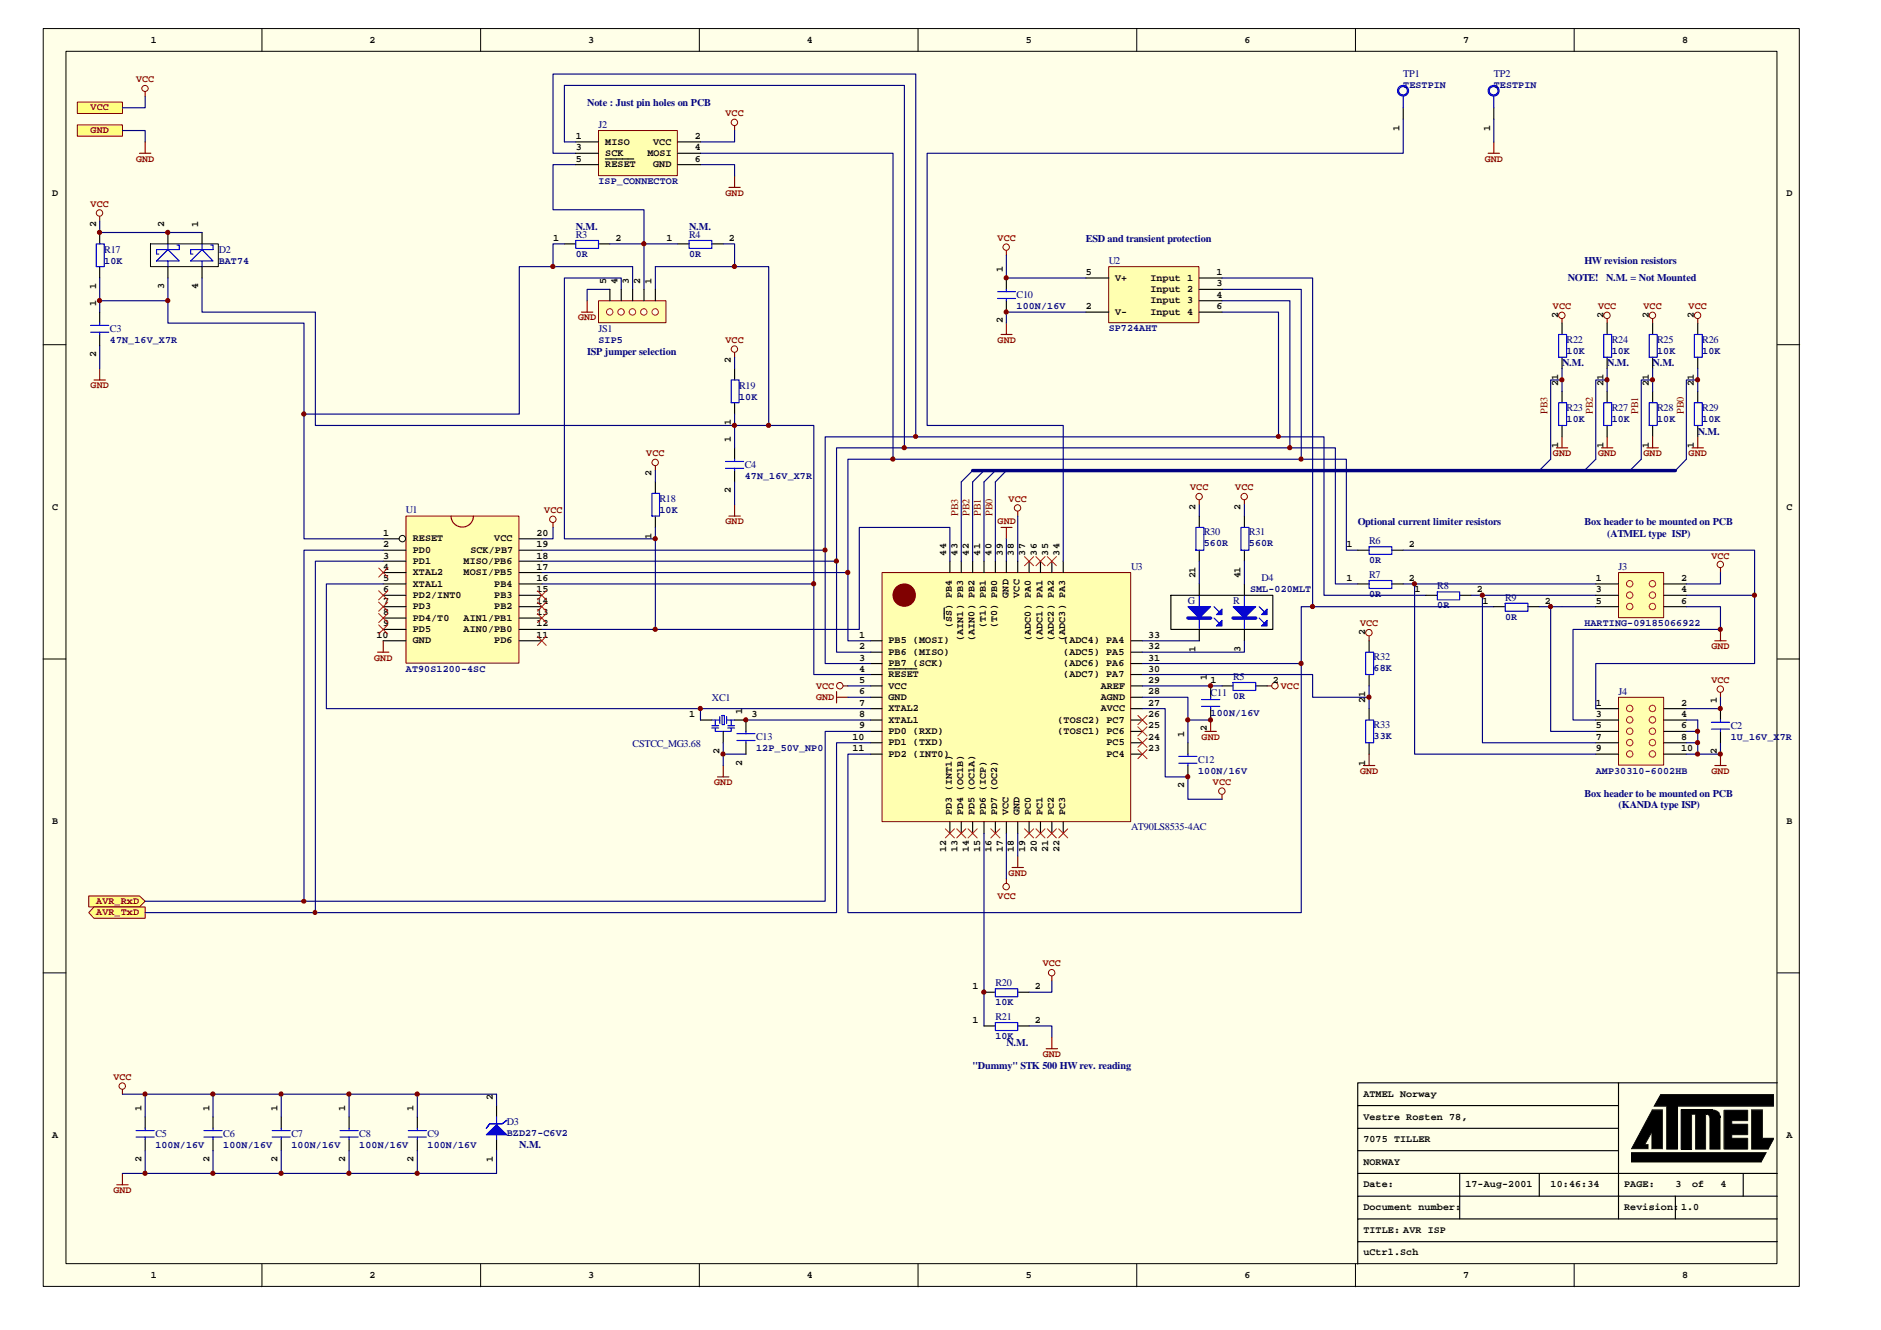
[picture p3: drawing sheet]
<svg xmlns="http://www.w3.org/2000/svg" width="420mm" height="297mm" viewBox="0 0 420 297" stroke-linecap="round" stroke-linejoin="round" font-family="sans-serif">
<path d="M9.7 6.4h392.2v280.9h-392.2z" fill="#ffffe8"/>
<g fill="none" stroke="#000" stroke-width=".22">
<path d="M9.7 6.4h392.2v280.9h-392.2zM14.7 11.5h382.2v270.7h-382.2zM58.5 6.4v5.1M107.4 6.4v5.1M156.2 6.4v5.1M205.1 6.4v5.1M253.9 6.4v5.1M302.8 6.4v5.1M351.6 6.4v5.1M9.7 77h5M397 77h5M9.7 147.2h5"/>
<path d="M397 147.2h5M9.7 217.3h5M397 217.3h5M375.5 256.7h2.4M58.5 282.3v5.1M107.4 282.3v5.1M156.2 282.3v5.1M205.1 282.3v5.1M253.9 282.3v5.1M302.8 282.3v5.1M351.6 282.3v5.1"/>
</g>
<g fill="none" stroke="#000" stroke-width=".25">
<path d="M303.3 257v5.1M303.3 257h58.2M361.5 252h-58.2v5M361.5 246.9h-58.2v5.1M361.5 241.8h-58.2v5.1M375.5 247.9h6.9M397 241.8h-35.5v30.4M326.1 262.1v10.1M343.8 262.1v5.1M374.2 267.2v5M389.4 262.1v5.1M397 277.3h-93.7v5"/>
<path d="M397 272.2h-93.7v5.1M397 262.1h-93.7v5.1M397 267.2h-93.7v5"/>
</g>
<g fill="#000">
<path d="M364.3 257.4h30.2l-1.1 2.1h-29.1z" fill-rule="evenodd"/>
<path d="M369.1 247.9h2.2v8.7h-2.3v-3.8l-1.6 2.8h.7v1h-3.7z" fill-rule="evenodd"/>
<path d="M371 244.4h25.2v2.6h-21.5v9.7h-2.4v-9.7h-2.8z" fill-rule="evenodd"/>
<path d="M375.5 247.9h7.6l.9 .6 .2 .7v7.5h-2.3v-7.1a.76 .76 0 0 0-.9-.7v7.8h-2.3v-7.8h-.8v7.8h-2.4z" fill-rule="evenodd"/>
<path d="M385 247.9h.2l-.1 8.8h-.1z" fill-rule="evenodd"/>
<path d="M385 247.9l5.4-.1v.2z" fill-rule="evenodd"/>
<path d="M386.8 254.1h3.6v.2h-3.6z" fill-rule="evenodd"/>
<path d="M386.8 251h3.6v.1h-3.6z" fill-rule="evenodd"/>
<path d="M386.8 253.4h.1v.8h-.1z" fill-rule="evenodd"/>
<path d="M386.8 250.3h.1v.8h-.1z" fill-rule="evenodd"/>
<path d="M385.1 256.6l5.4 .1h-5.4z" fill-rule="evenodd"/>
<path d="M386.8 253.4h3.7l-3.7 .1z" fill-rule="evenodd"/>
<path d="M386.8 250.2l3.7 .1-3.7 .1z" fill-rule="evenodd"/>
<path d="M385.1 247.9h5.3v2.4h-3.6v.8h3.6v2.3h-3.6v.8h3.6v2.5h-5.3z" fill-rule="evenodd"/>
<path d="M390.4 254.1l.1 2.6h-.2z" fill-rule="evenodd"/>
<path d="M390.4 251l.1 2.4h-.2z" fill-rule="evenodd"/>
<path d="M390.4 247.8l.1 2.5h-.2z" fill-rule="evenodd"/>
<path d="M391.2 247.9h2.5v6.4h2.5l-1.2 2.4h-3.8z" fill-rule="evenodd"/>
</g>
<g fill="#000">
<path d="M364.3 257.4h.1l-.1 2.2zM369 247.8l.1 .1-4.6 8.8-.1-.2-.1 .2h.1l-.1-.1zM364.3 257.3h30.2v.2h-30.2zM367.4 255.6h.7v.1h-.8h.2zM364.4 256.5h3.7l-.1 .1 .2 .1h-3.8zM368 255.6l.1 .1 .1-.1v1h-.2zM368.9 252.8h.2l-.1 3.9zM369.1 252.4v.4h-.2h.2l-1.6 2.9-.2-.1 1.6-2.8h.2h-.2zM369 247.8h2.3v.2h-2.2zM369.5 246.9h2.8v.3h-2.8l-.1-.2 .1 .2h-.2l.1-.2 .2 .1zM370.9 244.3l.2 .2-1.5 2.6-.2-.1zM369 256.5h2.3v.1l.1 .1h-2.4z"/>
<path d="M371.3 247.8l.1 8.8h-.1zM372.2 256.7l2.5-.1v.1zM372.2 247l.1 .2 .1-.3v9.8h-.2zM374.6 247h.2v9.7l-.1-.1-.1 .1zM374.6 246.9h21.6v.3h-21.5l.1-.2zM375.5 256.6l-.1 .1h.2zM375.4 247.8l.1 .2 .1-.1v8.8h-.2zM377.8 248.9h.2v7.8l-.1-.1-.1 .1zM377.8 248.8h.9v.1h-.8h.1zM378.7 256.6h2.3v.1h-2.4h.2zM378.7 248.8l.1 7.9h-.2zM380.9 248.9h.2v7.8l-.1-.1-.1 .1z"/>
<path d="M381.1 248.8l.1 .1zM381.1 248.8v.1zM380.9 248.7l.2 .2zM381.2 248.8l.1 .1zM381.3 248.8h.1l-.1 .1zM381.3 248.8v.1zM381.4 248.8v.2zM381.5 248.9l-.1 .1zM381.6 248.9l.1 .2h-.2zM381.6 248.9l-.1 .2zM381.8 249.1l.1 .2-.1 .1zM381.8 249l-.1 .3z"/>
<path d="M381.7 248.9l.1 .2-.1 .1zM381.8 249.5h.2zM381.8 249.5l.1-.1 .1 .1zM381.8 249.4l.1-.1zM381.9 256.6h2.3v.1h-2.4h.2zM381.8 249.6l.2-.1v7.2h-.2zM382.4 247.8h.2l-.1 .2zM382.6 247.8h.2l-.1 .2h-.2zM382.8 247.8h.1v.2h-.2zM382.9 247.8h.2l-.1 .3-.1-.1zM383 248l.3-.1v.2zM383.3 247.9l.2 .1-.1 .2-.2-.1z"/>
<path d="M383.5 248l.1 .1-.1 .2-.1-.1zM383.6 248.1l.2 .1-.2 .2zM383.8 248.2l.1 .2h-.2zM383.7 248.4h.3l-.1 .2zM384 248.4l.1 .2-.1 .1zM384 248.7l.1-.1-.1 .3zM384.1 248.8l.1 .1-.2 .1zM384.1 249.6h.2v7.1l-.1-.1-.1 .1zM384 249l.2-.1 .1 .2-.2 .1zM384.1 249.2l.2-.1v.3h-.2zM384.1 249.4h.2v.2h-.2zM391.2 247.9h.1l-.1 8.8z"/>
<path d="M391.2 247.8v.1v-.1h2.5v.2h-2.5zM364.3 259.4h29.1v.2h-29.1zM393.7 254.1h2.5v.3h-2.6l.2-.1zM393.7 247.8l.1 6.5h-.2zM394.5 257.3v.2v-.2l.1 .1-.1-.1 .1 .1-1.2 2.2-.1-.2zM391.2 256.6l3.9 .1h-3.9zM396.2 254.1l.1 .2-.1-.2 .1 .2-1.2 2.4-.2-.1 1.3-2.4v.2zM396.2 244.4h.1v2.8l-.1-.3v.1zM371 244.3l25.3 .1-25.3 .1z"/>
</g>
<path d="M197.1 128h55.5v55.5h-55.5z" fill="#ffffb0"/>
<g fill="none" stroke="#800000" stroke-width=".22">
<path d="M197 127.9h55.6v55.6h-55.6z"/>
<circle cx="123.5" cy="116" r=".71"/>
<circle cx="227.3" cy="113.4" r=".71"/>
<circle cx="187.6" cy="153.2" r=".71"/>
<circle cx="224.8" cy="198" r=".71"/>
</g>
<g fill="none" stroke="#000" stroke-width=".25">
<path d="M210.9 135.7v2.6M212.2 125.3v2.6M214.7 125.3v2.6M217.3 125.3v2.6M219.8 125.3v2.6M222.3 125.3v2.6M224.8 125.3v2.6M227.3 125.3v2.6M229.9 125.3v2.6M232.4 125.3v2.6M234.9 125.3v2.6M237.5 125.3v2.6"/>
<path d="M194.5 145.7h2.5M194.5 148.2h2.5M194.5 150.7h2.5M194.5 153.2h2.5M194.5 155.7h2.5M194.5 158.3h2.5M194.5 143.1h2.5M198.5 149.4h6.3M252.6 145.7h2.6M252.6 148.2h2.6M252.6 150.7h2.6M252.6 153.2h2.6"/>
<path d="M252.6 155.7h2.6M252.6 158.3h2.6M252.6 143.1h2.6M156.5 160.8h2.5M161.5 163.4v2.5M164.1 160.8h2.5M194.5 160.8h2.5M194.5 163.4h2.5M194.5 165.9h2.5M194.5 168.4h2.5M252.6 160.8h2.6M252.6 163.4h2.6"/>
<path d="M252.6 165.9h2.6M252.6 168.4h2.6M212.2 183.6v2.5M214.7 183.6v2.5M217.3 183.6v2.5M219.8 183.6v2.5M222.3 183.6v2.5M224.8 183.6v2.5M227.3 183.6v2.5M229.9 183.6v2.5M232.4 183.6v2.5M234.9 183.6v2.5"/>
<path d="M237.5 183.6v2.5"/>
</g>
<circle cx="202" cy="132.9" r="2.5" fill="#800000" stroke="#800000" stroke-width=".22"/>
<path d="M161.3 159.8h.5v2h-.5zM159 160.8h1.8M159 162.6h1.5M159 162.1h1.5M159.8 162.6v.8h3.5v-.8M159.8 160.8v1.3M160.8 160v1.6M162.3 160v1.6M162.3 160.8h1.8M162.6 162.6h1.5M162.6 162.1h1.5M163.3 160.8v1.3" fill="none" stroke="#00f" stroke-width=".25"/>
<g fill="none" stroke="#800000" stroke-width=".25">
<path d="M123.5 116.8v1M223.6 117.8h2.5M224.8 117.8v2.5M227.3 114.2v1.1M84.3 145.7h2.6M85.6 143.1v2.6M186.9 154.5v2.5M186.9 155.7h2.5M188.4 153.2h1M160.3 173.5h2.5M161.5 171v2.5M269.2 163.4h2.5"/>
<path d="M270.4 160.8v2.6M224.8 196.3v1M226.1 193.7h2.5M227.3 191.2v2.5"/>
</g>
<g fill="#ffff80" stroke="#800000" stroke-width=".22">
<path d="M19.8 200.1h11.4l1.2 1.2-1.2 1.3h-11.4z" fill-rule="evenodd"/>
<path d="M21 202.6h11.4v2.5h-11.4l-1.2-1.3z" fill-rule="evenodd"/>
</g>
<g fill="none" stroke="#f00" stroke-width=".22">
<path d="M228.9 124.3l2 2.1M230.9 124.3l-2 2.1M231.4 124.3l2 2.1M233.4 124.3l-2 2.1M233.9 124.3l2.1 2.1M236 124.3l-2.1 2.1M254.2 159.8l2 2M256.2 159.8l-2 2M254.2 167.4l2 2M254.2 164.9l2 2M254.2 162.3l2 2.1M256.2 167.4l-2 2"/>
<path d="M256.2 164.9l-2 2M256.2 162.3l-2 2.1M211.2 185.1l2 2M213.2 185.1l-2 2M213.7 185.1l2 2M215.7 185.1l-2 2M216.2 185.1l2.1 2M218.3 185.1l-2.1 2M221.3 185.1l2.1 2M223.4 185.1l-2.1 2M228.9 185.1l2 2M230.9 185.1l-2 2"/>
<path d="M231.4 185.1l2 2M233.4 185.1l-2 2M233.9 185.1l2.1 2M236 185.1l-2.1 2M236.5 185.1l2 2M238.5 185.1l-2 2"/>
</g>
<g fill="none" stroke="#000080" stroke-width=".25">
<path d="M156.5 36.8h7.6v2.5M164.1 29.2v2.5h-7.6M22.3 49.4v2.5h15.2M22.3 62.1v7.6M22.3 77.2v5.1M348.9 84.9h-2.5v17.7l-2.6 2.5M348.9 82.3v5.1M359 84.9h-2.6v17.7l-2.5 2.5M359 82.3v5.1M369.1 84.9h-2.5v17.7l-2.5 2.5M369.1 82.3v5.1M379.2 84.9h-2.5v17.7l-2.5 2.5"/>
<path d="M379.2 82.3v5.1M217.3 105.1l-2.6 2.5M219.8 105.1l-2.5 2.5M222.3 105.1l-2.5 2.5M224.8 105.1l-2.5 2.5M227.3 115.3v10M224.8 120.3v5M303.3 130.4h-5v-30.4h-111.4v45.7h7.6M303.3 122.9h-2.6v-20.3h-111.3v40.5h5.1M313.4 130.4h43M318.5 133h-22.8v-35.4h-111.4v50.6h10.2M328.6 133h27.8"/>
<path d="M333.7 135.5h-43v68.3h-101.3v-35.4h5.1M348.9 135.5h7.5M189.4 153.2h5.1M189.4 155.7h5.1M194.5 158.3h-38v2.5M161.5 165.9v5.1M161.5 168.4h5.1M166.6 160.8h27.9M194.5 165.9h-7.6v37.9h-154.5M194.5 163.4h-10.2v37.9h-151.9M224.8 186.1v10.2M227.3 186.1v5.1"/>
</g>
<g fill="none" stroke="#800000" stroke-width=".22">
<circle cx="164" cy="27.3" r=".71"/>
<circle cx="22.2" cy="47.6" r=".71"/>
<circle cx="348.9" cy="70.4" r=".71"/>
<circle cx="359" cy="70.4" r=".71"/>
<circle cx="369.1" cy="70.4" r=".71"/>
<circle cx="379.2" cy="70.4" r=".71"/>
<circle cx="384.3" cy="126.1" r=".71"/>
<circle cx="284.8" cy="153.2" r=".71"/>
<circle cx="384.3" cy="153.9" r=".71"/>
<circle cx="272.9" cy="176.7" r=".71"/>
<circle cx="27.3" cy="242.6" r=".71"/>
</g>
<g fill="none" stroke="#800000" stroke-width=".25">
<path d="M164.1 28.1v1.1M164.1 39.3v2.6M22.3 48.4v1M162.8 41.9h2.6M348.9 71.2v1M359 71.2v1M369.1 71.2v1M379.2 71.2v1M21 84.9h2.5M22.3 82.3v2.6M348.9 97.6v2.4M359 97.6v2.4"/>
<path d="M369.1 97.6v2.4M379.2 97.6v2.4M347.6 100h2.6M357.7 100h2.6M367.9 100h2.5M378 100h2.5M384.3 126.9v1M283 153.2h1.1M384.3 154.7v1M273 177.5v1M383 171h2.6M384.3 168.4v2.6"/>
<path d="M27.3 243.4v1M26.1 264.6h2.5M27.3 262.1v2.5"/>
</g>
<g fill="none" stroke="#000" stroke-width=".25">
<path d="M22.3 51.9v2.6M22.3 59.5v2.6M22.3 69.7v2.5M22.3 74.7v2.5M348.9 72.2v2.5M348.9 79.8v2.5M359 72.2v2.5M359 79.8v2.5M369.1 72.2v2.5M369.1 79.8v2.5M379.2 72.2v2.5M379.2 79.8v2.5"/>
<path d="M348.9 87.4v2.5M348.9 95v2.6M359 87.4v2.5M359 95v2.6M369.1 87.4v2.5M369.1 95v2.6M379.2 87.4v2.5M379.2 95v2.6M166.6 160.8v2.6M166.6 165.9v2.5M32.4 249.5v2.5M32.4 254.5v2.5"/>
<path d="M47.6 249.5v2.5M47.6 254.5v2.5M62.8 249.5v2.5M62.8 254.5v2.5M78 249.5v2.5M78 254.5v2.5"/>
</g>
<g fill="none" stroke="#00f" stroke-width=".25">
<path d="M21.5 54.5h1.8v5h-1.8zM20.2 74.2h4.1M20.2 72.7h4.1M22.3 72.2v.5M22.3 74.2v.5M348.1 74.7h1.8v5.1h-1.8zM358.2 74.7h1.8v5.1h-1.8zM368.4 74.7h1.8v5.1h-1.8zM378.5 74.7h1.7v5.1h-1.7zM348.1 89.9h1.8v5.1h-1.8zM358.2 89.9h1.8v5.1h-1.8zM368.4 89.9h1.8v5.1h-1.8z"/>
<path d="M378.5 89.9h1.7v5.1h-1.7zM164.6 165.4h4.1M164.6 163.9h4.1M166.6 163.4v.5M166.6 165.4v.5M30.4 253.9h4.1M30.4 252.5h4.1M32.4 252v.5M32.4 253.9v.6M45.6 253.9h4M45.6 252.5h4M47.6 252v.5"/>
<path d="M47.6 253.9v.6M60.8 253.9h4.1M60.8 252.5h4.1M62.8 252v.5M62.8 253.9v.6M75.9 253.9h4.1M75.9 252.5h4.1M78 252v.5M78 253.9v.6"/>
</g>
<g fill="#ffff80" stroke="#800000" stroke-width=".22">
<path d="M17.3 22.8h10v2.5h-10z" fill-rule="evenodd"/>
<path d="M17.3 27.9h10v2.5h-10z" fill-rule="evenodd"/>
</g>
<path d="M27.3 29.2h5.1v2.5M32.4 21.5v2.6h-5.1" fill="none" stroke="#000080" stroke-width=".25"/>
<circle cx="32.4" cy="19.8" r=".69" fill="none" stroke="#800000" stroke-width=".22"/>
<path d="M31.2 34.2h2.5M32.4 20.5v1M32.4 31.7v2.5" fill="none" stroke="#800000" stroke-width=".25"/>
<path d="M90.8 115.3h25.1v32.8h-25.1z" fill="#ffffb0"/>
<g fill="none" stroke="#800000" stroke-width=".22">
<path d="M90.7 115.3h25.2v32.8h-25.2z"/>
<circle cx="224.8" cy="55.2" r=".71"/>
<circle cx="164" cy="78" r=".71"/>
<circle cx="146.4" cy="103.3" r=".71"/>
<circle cx="267.9" cy="110.9" r=".71"/>
<circle cx="277.9" cy="110.9" r=".71"/>
<circle cx="305.8" cy="141.3" r=".71"/>
<circle cx="234.9" cy="217.2" r=".71"/>
</g>
<g fill="none" stroke="#000" stroke-width=".22">
<path d="M33.6 54.5h15.2v5h-15.2z"/>
<circle cx="89.9" cy="120.3" r=".71"/>
</g>
<g fill="none" stroke="#000" stroke-width=".25">
<path d="M313.4 24.1v2.5M333.7 24.1v2.5M37.5 51.9v2.6M37.5 59.5v2.6M45.1 51.9v2.6M45.1 59.5v2.6M126.1 54.5h2.5M133.7 54.5h2.5M151.4 54.5h2.5M159 54.5h2.5M224.8 62.1v2.5M224.8 67.2v2.5"/>
<path d="M164.1 82.3v2.6M164.1 89.9v2.6M146.4 107.6v2.6M146.4 115.3v2.5M164.1 100v2.6M164.1 105.1v2.5M267.9 115.3v2.5M278 115.3v2.5M85.6 120.3h3.6M85.6 122.9h5.1M85.6 125.3h5.1M85.6 127.9h5.1"/>
<path d="M85.6 130.4h5.1M85.6 138h5.1M85.6 135.5h5.1M85.6 133h5.1M116 120.3h5.1M116 122.9h5.1M116 125.3h5.1M116 127.9h5.1M116 130.4h5.1M116 138h5.1M116 135.5h5.1M116 133h5.1"/>
<path d="M261.5 133h22.8v7.6h-22.8zM267.9 122.9v2.4M267.9 130.4v2.6M278 122.9v2.4M278 130.4v2.6M303.3 122.9h2.5M303.3 130.4h2.5M310.9 122.9h2.5M310.9 130.4h2.5M318.5 133h2.6M326.1 133h2.5M333.7 135.5h2.5"/>
<path d="M341.3 135.5h2.5M85.6 143.1h5.1M85.6 140.6h5.1M116 143.1h5.1M116 140.6h5.1M267.9 140.6v2.5M270.4 153.2v2.5M270.4 158.3v2.5M273 153.2h2.4M278 140.6v2.5M280.5 153.2h2.5M305.8 143.1v2.6"/>
<path d="M305.8 150.7v2.5M305.8 158.3v2.5M265.3 165.9v2.5M265.3 171v2.5M305.8 165.9v2.5M219.8 221.6h2.5M219.8 229.1h2.5M227.3 221.6h2.6M227.3 229.1h2.6M93.2 249.5v2.5M93.2 254.5v2.5"/>
</g>
<g fill="none" stroke="#800000" stroke-width=".25">
<path d="M332.4 34.2h2.5M333.7 31.7v2.5M224.8 56v1M129.9 69.7h2.5M131.1 67.2v2.5M164.1 78.8v1M223.6 74.7h2.5M224.8 72.2v2.5M100.8 115.3a2.5 2.5 0 0 0 2.5 2.4 2.5 2.5 0 0 0 2.4-2.4M146.4 104.1v1M162.8 115.3h2.6M164.1 112.7v2.6"/>
<path d="M267.9 111.7v1M278 111.7v1M305.8 142.1v1M304.5 171h2.6M305.8 168.4v2.6M234.9 218v1.1M233.7 234.2h2.5M234.9 231.7v2.5"/>
</g>
<g fill="none" stroke="#00f" stroke-width=".25">
<path d="M313.4 21.5v2.6M333.7 21.5v2.6M37.5 55.7l2.5 2.6h-5zM37.5 54.5v1.2M37.5 58.3v1.2M39.5 54.7h.5v1h-5v1.1h.5M45.1 55.7l2.5 2.6h-5zM45.1 54.5v1.2M45.1 58.3v1.2M47.1 54.7h.5v1h-5v1.1h.5M128.6 53.7h5.1v1.8h-5.1zM153.9 53.7h5.1v1.8h-5.1z"/>
<path d="M222.8 66.7h4M222.8 65.1h4M224.8 64.6v.5M224.8 66.7v.5M163.3 84.9h1.8v5h-1.8zM145.6 110.2h1.7v5.1h-1.7zM162.1 104.6h4M162.1 103.1h4M164.1 102.6v.5M164.1 104.6v.5M267.1 117.8h1.8v5.1h-1.8zM277.2 117.8h1.8v5.1h-1.8z"/>
<path d="M267.9 133v2.5M267.9 138v2.6M271.2 138l1.3 1.3M271.2 135.5l1.3 1.3M278 133v2.5M278 138v2.6M281.3 138l1.2 1.3M281.3 135.5l1.2 1.3M305.8 122.1h5.1v1.7h-5.1zM305.8 129.7h5.1v1.7h-5.1zM321.1 132.2h5v1.8h-5zM336.2 134.7h5.1v1.8h-5.1z"/>
<path d="M268.4 157.8h4.1M268.4 156.2h4.1M270.4 155.7v.5M270.4 157.8v.5M275.4 152.4h5.1v1.8h-5.1zM305.1 145.7h1.7v5h-1.7zM263.3 170.5h4.1M263.3 168.9h4.1M265.3 168.4v.5M265.3 170.5v.5M305.1 160.8h1.7v5.1h-1.7zM222.3 220.8h5v1.8h-5z"/>
<path d="M222.3 228.4h5v1.8h-5zM91.2 253.9h4M91.2 252.5h4M93.2 252v.5M93.2 253.9v.6"/>
<circle cx="313.4" cy="20.3" r="1.21"/>
<circle cx="313.4" cy="20.3" r=".95"/>
<circle cx="333.6" cy="20.3" r="1.21"/>
<circle cx="333.6" cy="20.3" r=".95"/>
</g>
<g fill="none" stroke="#000080" stroke-width=".25">
<path d="M126.1 31.7v-12.6h75.9v80.9M128.6 34.2h-5.1v-17.7h81.1v81.1M128.6 36.8h-5.1v10h20.3v17.8M156.5 34.2h43v68.4M313.4 26.6v7.6h-106.3v60.8h30.4v30.3M333.7 26.6v5.1M37.5 51.9h7.6M126.1 54.5h-2.6v5M136.2 54.5h15.2M161.5 54.5h2.6v5M224.8 57v5.1h17.8M37.5 62.1v5.1h-15.2"/>
<path d="M37.5 67.2v5h30.4v48.1h17.7M45.1 62.1v7.6h25.3v25.3h111.4v55.7h12.7M136.2 64.6h-5.1v2.6M138.8 64.6v-2.5h-12.7v58.2h20.3M141.3 64.6v-5.1h-25.3v33h-48.1M146.4 64.6v-5.1h25.3v35.5M164.1 79.8v2.5M242.6 69.7h-17.8v2.5M273 62.1h20.2v73.4M273 64.6h17.7v38M273 67.2h15.1v32.8M273 69.7h12.6v27.9"/>
<path d="M164.1 92.5v7.5M123.5 117.8v2.5h-2.4M146.4 105.1v2.5M146.4 117.8v22.8M164.1 107.6v5.1M214.7 107.6v17.7M217.3 107.6v17.7M219.8 107.6v17.7M222.3 107.6v17.7M267.9 112.7v2.6M278 112.7v2.6M85.6 130.4h-12.7v27.9h83.6"/>
<path d="M85.6 125.3h-15.2v78.5M85.6 122.9h-17.7v78.4M121.1 122.9h63.2M121.1 125.3h65.8M121.1 127.9h68.3M121.1 130.4h60.7M212.2 125.3v-7.5h-20.3v22.8h-70.8M267.9 125.3v5.1M278 125.3v5.1M313.4 122.9h78.5v10.1h-15.2M255.2 158.3h5.1v15.2h5v5h7.7M255.2 155.7h10.1v10.2"/>
<path d="M255.2 150.7h38v5h12.6M255.2 143.1h12.7M255.2 148.2h35.5M255.2 153.2h17.8M278 143.1v2.6h-22.8M305.8 153.2v5.1M265.3 160.8h5.1M219.8 186.1v43M234.9 219.1v2.5h-5M229.9 229.1h5v2.6M27.3 244.4h83.6M32.4 244.4v5.1"/>
<path d="M32.4 257v5.1M47.6 244.4v5.1M47.6 257v5.1M62.8 244.4v5.1M62.8 257v5.1M78 244.4v5.1M78 257v5.1M93.2 244.4v5.1M93.2 257v5.1M27.3 262.1h83.6"/>
</g>
<g fill="#800000" stroke="#800000" stroke-width=".22">
<circle cx="161.5" cy="168.4" r=".47"/>
<circle cx="22.2" cy="67.1" r=".47"/>
<circle cx="164" cy="95" r=".47"/>
<circle cx="171.7" cy="95" r=".47"/>
<circle cx="164" cy="59.5" r=".47"/>
<circle cx="32.4" cy="244.3" r=".47"/>
<circle cx="47.5" cy="244.3" r=".47"/>
<circle cx="62.8" cy="244.3" r=".47"/>
<circle cx="77.9" cy="244.3" r=".47"/>
<circle cx="32.4" cy="262" r=".47"/>
<circle cx="47.5" cy="262" r=".47"/>
<circle cx="62.8" cy="262" r=".47"/>
<circle cx="77.9" cy="262" r=".47"/>
<circle cx="93.2" cy="244.3" r=".47"/>
<circle cx="93.2" cy="262" r=".47"/>
<circle cx="123.5" cy="59.5" r=".47"/>
<circle cx="146.3" cy="120.3" r=".47"/>
<circle cx="290.6" cy="102.5" r=".47"/>
<circle cx="288.1" cy="100" r=".47"/>
<circle cx="285.6" cy="97.5" r=".45"/>
<circle cx="293.2" cy="135.5" r=".47"/>
<circle cx="348.9" cy="84.8" r=".47"/>
<circle cx="358.9" cy="84.8" r=".47"/>
<circle cx="369.1" cy="84.8" r=".47"/>
<circle cx="379.2" cy="84.8" r=".47"/>
<circle cx="290.6" cy="148.2" r=".47"/>
<circle cx="265.3" cy="160.8" r=".47"/>
<circle cx="305.8" cy="155.7" r=".47"/>
</g>
<g fill="none" stroke="#f00" stroke-width=".22">
<path d="M84.6 139.6l2 2M84.6 137l2 2.1M84.6 134.5l2 2M84.6 131.9l2 2.1M84.6 126.9l2 2M86.6 139.6l-2 2M86.6 137l-2 2.1M86.6 134.5l-2 2M86.6 131.9l-2 2.1M86.6 126.9l-2 2M120.1 131.9l1.9 2.1M120.1 134.5l1.9 2"/>
<path d="M120.1 137l1.9 2.1M122 131.9l-1.9 2.1M122 134.5l-1.9 2M122 137l-1.9 2.1M120.1 142.1l1.9 2M122 142.1l-1.9 2"/>
</g>
<path d="M265.3 138h5.1M275.4 138h5.1" fill="none" stroke="#00f" stroke-width=".76"/>
<g fill="#00f" stroke="#00f" stroke-width=".22">
<path d="M265.3 135.5h5.1l-2.5 2.5z" fill-rule="evenodd"/>
<path d="M271.7 139.8l1.3-1.3v1.3z" fill-rule="evenodd"/>
<path d="M271.7 137.3l1.3-1.3v1.3z" fill-rule="evenodd"/>
<path d="M275.4 135.5h5.1l-2.5 2.5z" fill-rule="evenodd"/>
<path d="M281.8 139.8l1.2-1.3v1.3z" fill-rule="evenodd"/>
<path d="M281.8 137.3l1.2-1.3v1.3z" fill-rule="evenodd"/>
</g>
<path d="M217.3 105.1h156.9" fill="none" stroke="#000080" stroke-width=".76"/>
<path d="M361.6 155.8h10v15.1h-10z" fill="#ffffb0"/>
<path d="M361.5 155.7h10.1v15.2h-10.1z" fill="none" stroke="#800000" stroke-width=".22"/>
<path d="M356.4 158.3h5.1M371.7 158.3h5M356.4 160.8h5.1M356.4 163.4h5.1M356.4 165.9h5.1M356.4 168.4h5.1M371.7 160.8h5M371.7 163.4h5M371.7 165.9h5M371.7 168.4h5" fill="none" stroke="#000" stroke-width=".25"/>
<g fill="none" stroke="#f00" stroke-width=".22">
<circle cx="364" cy="158.2" r=".71"/>
<circle cx="369.1" cy="158.2" r=".71"/>
<circle cx="364" cy="165.9" r=".71"/>
<circle cx="364" cy="160.8" r=".71"/>
<circle cx="364" cy="163.3" r=".71"/>
<circle cx="364" cy="168.4" r=".71"/>
<circle cx="369.1" cy="165.9" r=".71"/>
<circle cx="369.1" cy="160.8" r=".71"/>
<circle cx="369.1" cy="163.3" r=".71"/>
<circle cx="369.1" cy="168.4" r=".71"/>
</g>
<path d="M361.6 128h10v10h-10z" fill="#ffffb0"/>
<path d="M361.5 127.9h10.1v10.1h-10.1z" fill="none" stroke="#800000" stroke-width=".22"/>
<path d="M356.4 130.4h5.1M356.4 133h5.1M356.4 135.5h5.1M371.7 130.4h5M371.7 133h5M371.7 135.5h5" fill="none" stroke="#000" stroke-width=".25"/>
<g fill="none" stroke="#f00" stroke-width=".22">
<circle cx="364" cy="130.4" r=".71"/>
<circle cx="364" cy="135.5" r=".71"/>
<circle cx="364" cy="132.9" r=".71"/>
<circle cx="369.1" cy="130.4" r=".71"/>
<circle cx="369.1" cy="135.5" r=".71"/>
<circle cx="369.1" cy="132.9" r=".71"/>
</g>
<path d="M383 143.1h2.6M384.3 140.6v2.5" fill="none" stroke="#800000" stroke-width=".25"/>
<path d="M316 130.4v38h40.4M331.1 133v32.9h25.3M343.8 135.5h5.1M346.4 135.5v27.9h10M376.7 135.5h7.6v5.1h-32.9v20.2h5M384.3 127.9v2.5h-7.6M391.9 133v15.2h-35.5v10.1M384.3 155.7v2.6h-7.6M376.7 165.9h2.5M376.7 163.4h2.5M376.7 160.8h2.5v7.6M384.3 165.9v2.5h-7.6" fill="none" stroke="#000080" stroke-width=".25"/>
<g fill="#800000" stroke="#800000" stroke-width=".22">
<circle cx="315.9" cy="130.4" r=".47"/>
<circle cx="331.1" cy="132.9" r=".47"/>
<circle cx="379.2" cy="163.3" r=".47"/>
<circle cx="391.9" cy="132.9" r=".47"/>
<circle cx="379.2" cy="165.9" r=".47"/>
<circle cx="384.3" cy="168.4" r=".47"/>
<circle cx="379.2" cy="168.4" r=".47"/>
<circle cx="346.3" cy="135.5" r=".47"/>
<circle cx="384.3" cy="140.5" r=".47"/>
</g>
<path d="M133.8 67.3h15v4.8h-15z" fill="#ffffb0"/>
<path d="M133.7 67.2h15.1v4.9h-15.1z" fill="none" stroke="#800000" stroke-width=".22"/>
<path d="M136.2 64.6v2.6M138.8 64.6v2.6M141.3 64.6v2.6M143.8 64.6v2.6M146.4 64.6v2.6" fill="none" stroke="#000" stroke-width=".25"/>
<g fill="#ffffe8" stroke="#f00" stroke-width=".22">
<circle cx="146.4" cy="69.7" r=".71"/>
<circle cx="143.8" cy="69.7" r=".71"/>
<circle cx="141.3" cy="69.7" r=".71"/>
<circle cx="138.7" cy="69.7" r=".71"/>
<circle cx="136.2" cy="69.7" r=".71"/>
</g>
<path d="M384.3 158.3v2.5M384.3 163.4v2.5M110.9 246.9v2.6M110.9 254.5v2.5" fill="none" stroke="#000" stroke-width=".25"/>
<path d="M382.3 162.8h4M382.3 161.3h4M384.3 160.8v.5M384.3 162.8v.6M110.9 249.5v5" fill="none" stroke="#00f" stroke-width=".25"/>
<g fill="#00f" stroke="#00f" stroke-width=".25">
<path d="M108.6 253.4l2.3-2.2 2.3 2.2z" fill-rule="evenodd"/>
<path d="M109.4 251h2.8l1-.8-1 .8h-2.8l-.8 1z" fill-rule="evenodd"/>
</g>
<path d="M110.9 244.4v2.5M110.9 257v5.1" fill="none" stroke="#000080" stroke-width=".25"/>
<path d="M247.7 59.6h20.1v12.5h-20.1z" fill="#ffffb0"/>
<path d="M247.6 59.5h20.2v12.6h-20.2z" fill="none" stroke="#800000" stroke-width=".22"/>
<path d="M242.6 62.1h5M242.6 69.7h5M267.9 62.1h5.1M267.9 69.7h5.1M267.9 64.6h5.1M267.9 67.2h5.1" fill="none" stroke="#000" stroke-width=".25"/>
<g fill="#800000" stroke="#800000" stroke-width=".22">
<circle cx="22.2" cy="51.9" r=".47"/>
<circle cx="224.7" cy="62.1" r=".47"/>
<circle cx="224.7" cy="69.7" r=".47"/>
<circle cx="265.3" cy="173.5" r=".47"/>
<circle cx="270.4" cy="153.2" r=".47"/>
<circle cx="270.4" cy="160.8" r=".47"/>
<circle cx="384.3" cy="158.2" r=".47"/>
<circle cx="37.5" cy="51.9" r=".47"/>
<circle cx="166.6" cy="160.8" r=".47"/>
<circle cx="219.8" cy="221.6" r=".47"/>
<circle cx="37.5" cy="67.1" r=".47"/>
<circle cx="67.9" cy="92.5" r=".47"/>
<circle cx="67.9" cy="201.3" r=".45"/>
<circle cx="70.3" cy="203.8" r=".45"/>
<circle cx="156.4" cy="158.2" r=".47"/>
<circle cx="146.3" cy="140.5" r=".47"/>
<circle cx="181.7" cy="130.4" r=".47"/>
<circle cx="189.4" cy="127.8" r=".47"/>
<circle cx="186.8" cy="125.3" r=".47"/>
<circle cx="184.3" cy="122.8" r=".47"/>
</g>
<path d="M133.8 29.2h17.5v10h-17.5z" fill="#ffffb0"/>
<path d="M133.7 29.2h17.6v10h-17.6z" fill="none" stroke="#800000" stroke-width=".22"/>
<path d="M128.6 31.7h5.1M128.6 34.2h5.1M128.6 36.8h5.1M135.2 35.5h6.4M151.4 31.7h5.1M151.4 34.2h5.1M151.4 36.8h5.1" fill="none" stroke="#000" stroke-width=".25"/>
<g fill="#800000" stroke="#800000" stroke-width=".22">
<circle cx="202" cy="100" r=".47"/>
<circle cx="204.5" cy="97.5" r=".45"/>
<circle cx="143.8" cy="54.4" r=".47"/>
<circle cx="199.4" cy="102.5" r=".47"/>
</g>
<path d="M126.1 31.7h2.5" fill="none" stroke="#000080" stroke-width=".25"/>
<g font-size="2.3" fill="#000080">
<text x="313.4" y="17.2">TP1</text>
<text x="333.7" y="17.2">TP2</text>
<text x="131.1" y="23.6">Note : Just pin holes on PCB</text>
<text x="133.7" y="28.6">J2</text>
<text x="128.6" y="53.1">R3</text>
<text x="128.6" y="51.4">N.M.</text>
<text x="153.9" y="53.1">R4</text>
<text x="153.9" y="51.4">N.M.</text>
<text x="242.6" y="54">ESD and transient protection</text>
<text x="23.3" y="56.4">R17</text>
<text x="48.9" y="56.4">D2</text>
<text x="247.6" y="59">U2</text>
<text x="353.9" y="59">HW revision resistors</text>
<text x="350.2" y="62.9">NOTE!</text>
<text x="358.7" y="62.9">N.M. = Not Mounted</text>
<text x="227.1" y="66.6">C10</text>
<text x="24.6" y="74.1">C3</text>
<text x="133.7" y="74.1">JS1</text>
<text x="349.9" y="76.7">R22</text>
<text x="360" y="76.7">R24</text>
<text x="370.2" y="76.7">R25</text>
<text x="380.2" y="76.7">R26</text>
<text x="131.1" y="79.3">ISP jumper selection</text>
<text x="348.9" y="81.8">N.M.</text>
<text x="359" y="81.8">N.M.</text>
<text x="369.1" y="81.8">N.M.</text>
<text x="165.1" y="86.8">R19</text>
<text x="349.9" y="91.9">R23</text>
<text x="360" y="91.9">R27</text>
<text x="370.2" y="91.9">R28</text>
<text x="380.2" y="91.9">R29</text>
<text x="379.2" y="97.1">N.M.</text>
<text x="166.4" y="104.5">C4</text>
<text x="147.3" y="112.1">R18</text>
<text x="90.7" y="114.7">U1</text>
<text x="268.9" y="119.5">R30</text>
<text x="279" y="119.5">R31</text>
<text x="303.3" y="117.3">Optional current limiter resistors</text>
<text x="353.9" y="117.3">Box header to be mounted on PCB</text>
<text x="359" y="119.8">(ATMEL type ISP)</text>
<text x="305.8" y="121.5">R6</text>
<text x="252.6" y="127.3">U3</text>
<text x="281.8" y="129.8">D4</text>
<text x="305.8" y="129.1">R7</text>
<text x="321.1" y="131.6">R8</text>
<text x="361.5" y="127.3">J3</text>
<text x="265.3" y="134.9">G</text>
<text x="275.4" y="134.9">R</text>
<text x="336.2" y="134.1">R9</text>
<text x="306.8" y="147.3">R32</text>
<text x="270.4" y="155.4">C11</text>
<text x="275.4" y="151.8">R5</text>
<text x="361.5" y="155.1">J4</text>
<text x="159" y="156.7">XC1</text>
<text x="141.3" y="166.8">CSTCC_MG3.68</text>
<text x="168.9" y="165.3">C13</text>
<text x="306.8" y="162.5">R33</text>
<text x="386.6" y="162.8">C2</text>
<text x="267.6" y="170.4">C12</text>
<text x="353.9" y="178">Box header to be mounted on PCB</text>
<text x="252.6" y="185.3">AT90LS8535-4AC</text>
<text x="361.5" y="180.5">(KANDA type ISP)</text>
<text x="222.3" y="220.2">R20</text>
<text x="222.3" y="227.9">R21</text>
<text x="224.8" y="233.7">N.M.</text>
<text x="217.3" y="238.8">&quot;Dummy&quot; STK 500 HW rev. reading</text>
<text x="113.2" y="251.1">D3</text>
<text x="34.7" y="253.9">C5</text>
<text x="49.9" y="253.9">C6</text>
<text x="65.1" y="253.9">C7</text>
<text x="80.3" y="253.9">C8</text>
<text x="95.5" y="253.9">C9</text>
<text x="116" y="256.5">N.M.</text>
</g>
<g font-size="2.3" fill="#800000">
<text x="345.7" y="92.5" transform="rotate(-90 345.7 92.5)">PB3</text>
<text x="355.8" y="92.5" transform="rotate(-90 355.8 92.5)">PB2</text>
<text x="365.9" y="92.5" transform="rotate(-90 365.9 92.5)">PB1</text>
<text x="376.1" y="92.5" transform="rotate(-90 376.1 92.5)">PB0</text>
<text x="214" y="115.3" transform="rotate(-90 214 115.3)">PB3</text>
<text x="216.6" y="115.3" transform="rotate(-90 216.6 115.3)">PB2</text>
<text x="219.1" y="115.3" transform="rotate(-90 219.1 115.3)">PB1</text>
<text x="221.7" y="115.3" transform="rotate(-90 221.7 115.3)">PB0</text>
</g>
<g font-size="2.2">
<text x="33.7" y="9.5">1</text>
<text x="82.5" y="9.5">2</text>
<text x="131.4" y="9.5">3</text>
<text x="180.3" y="9.5">4</text>
<text x="229.1" y="9.5">5</text>
<text x="278" y="9.5">6</text>
<text x="326.8" y="9.5">7</text>
<text x="375.8" y="9.5">8</text>
<text x="312.6" y="29.2" transform="rotate(-90 312.6 29.2)">1</text>
<text x="332.8" y="29.2" transform="rotate(-90 332.8 29.2)">1</text>
<text x="128.6" y="31">1</text>
<text x="128.6" y="33.6">3</text>
<text x="135.2" y="32.3">MISO</text>
<text x="135.2" y="34.8">SCK</text>
<text x="144.6" y="34.8">MOSI</text>
<text x="145.9" y="32.3">VCC</text>
<text x="155.2" y="31">2</text>
<text x="155.2" y="33.6">4</text>
<text x="128.6" y="36.1">5</text>
<text x="135.2" y="37.4">RESET</text>
<text x="145.9" y="37.4">GND</text>
<text x="155.2" y="36.1">6</text>
<text x="11.7" y="43.7">D</text>
<text x="399" y="43.7">D</text>
<text x="21.5" y="50.7" transform="rotate(-90 21.5 50.7)">2</text>
<text x="36.7" y="50.7" transform="rotate(-90 36.7 50.7)">2</text>
<text x="44.3" y="50.7" transform="rotate(-90 44.3 50.7)">1</text>
<text x="123.5" y="53.8">1</text>
<text x="137.5" y="53.8">2</text>
<text x="148.8" y="53.8">1</text>
<text x="162.8" y="53.8">2</text>
<text x="21.5" y="64.6" transform="rotate(-90 21.5 64.6)">1</text>
<text x="36.7" y="64.6" transform="rotate(-90 36.7 64.6)">3</text>
<text x="44.3" y="64.6" transform="rotate(-90 44.3 64.6)">4</text>
<text x="135.4" y="63.4" transform="rotate(-90 135.4 63.4)">5</text>
<text x="137.9" y="63.4" transform="rotate(-90 137.9 63.4)">4</text>
<text x="140.5" y="63.4" transform="rotate(-90 140.5 63.4)">3</text>
<text x="143" y="63.4" transform="rotate(-90 143 63.4)">2</text>
<text x="145.5" y="63.4" transform="rotate(-90 145.5 63.4)">1</text>
<text x="224" y="60.8" transform="rotate(-90 224 60.8)">1</text>
<text x="242.6" y="61.4">5</text>
<text x="249.1" y="62.7">V+</text>
<text x="257" y="62.7">Input 1</text>
<text x="257" y="65.2">Input 2</text>
<text x="271.7" y="61.4">1</text>
<text x="271.7" y="64">3</text>
<text x="21.5" y="68.4" transform="rotate(-90 21.5 68.4)">1</text>
<text x="242.6" y="69">2</text>
<text x="249.1" y="70.3">V-</text>
<text x="257" y="67.8">Input 3</text>
<text x="257" y="70.3">Input 4</text>
<text x="271.7" y="66.5">4</text>
<text x="271.7" y="69">6</text>
<text x="348.1" y="71" transform="rotate(-90 348.1 71)">2</text>
<text x="358.1" y="71" transform="rotate(-90 358.1 71)">2</text>
<text x="368.3" y="71" transform="rotate(-90 368.3 71)">2</text>
<text x="378.4" y="71" transform="rotate(-90 378.4 71)">2</text>
<text x="224" y="72.2" transform="rotate(-90 224 72.2)">2</text>
<text x="21.5" y="79.8" transform="rotate(-90 21.5 79.8)">2</text>
<text x="163.2" y="81.1" transform="rotate(-90 163.2 81.1)">2</text>
<text x="348.1" y="86.1" transform="rotate(-90 348.1 86.1)">2</text>
<text x="348.1" y="84.9" transform="rotate(-90 348.1 84.9)">1</text>
<text x="358.1" y="86.1" transform="rotate(-90 358.1 86.1)">2</text>
<text x="358.1" y="84.9" transform="rotate(-90 358.1 84.9)">1</text>
<text x="368.3" y="86.1" transform="rotate(-90 368.3 86.1)">2</text>
<text x="368.3" y="84.9" transform="rotate(-90 368.3 84.9)">1</text>
<text x="378.4" y="86.1" transform="rotate(-90 378.4 86.1)">2</text>
<text x="378.4" y="84.9" transform="rotate(-90 378.4 84.9)">1</text>
<text x="163.2" y="95" transform="rotate(-90 163.2 95)">1</text>
<text x="163.2" y="98.7" transform="rotate(-90 163.2 98.7)">1</text>
<text x="348.1" y="100" transform="rotate(-90 348.1 100)">1</text>
<text x="358.1" y="100" transform="rotate(-90 358.1 100)">1</text>
<text x="368.3" y="100" transform="rotate(-90 368.3 100)">1</text>
<text x="378.4" y="100" transform="rotate(-90 378.4 100)">1</text>
<text x="145.5" y="106.4" transform="rotate(-90 145.5 106.4)">2</text>
<text x="11.7" y="113.8">C</text>
<text x="163.2" y="110.2" transform="rotate(-90 163.2 110.2)">2</text>
<text x="267" y="114" transform="rotate(-90 267 114)">2</text>
<text x="277.1" y="114" transform="rotate(-90 277.1 114)">2</text>
<text x="399" y="113.8">C</text>
<text x="85.6" y="119.7">1</text>
<text x="119.8" y="119.7">20</text>
<text x="85.6" y="122.2">2</text>
<text x="85.6" y="124.7">3</text>
<text x="92.2" y="120.9">RESET</text>
<text x="92.2" y="123.5">PD0</text>
<text x="92.2" y="125.9">PD1</text>
<text x="103.5" y="125.9">MISO/PB6</text>
<text x="105.1" y="123.5">SCK/PB7</text>
<text x="110.4" y="120.9">VCC</text>
<text x="119.8" y="124.7">18</text>
<text x="119.8" y="122.2">19</text>
<text x="145.5" y="120.3" transform="rotate(-90 145.5 120.3)">1</text>
<text x="211.3" y="124.1" transform="rotate(-90 211.3 124.1)">44</text>
<text x="213.9" y="124.1" transform="rotate(-90 213.9 124.1)">43</text>
<text x="216.4" y="124.1" transform="rotate(-90 216.4 124.1)">42</text>
<text x="218.9" y="124.1" transform="rotate(-90 218.9 124.1)">41</text>
<text x="221.5" y="124.1" transform="rotate(-90 221.5 124.1)">40</text>
<text x="224" y="124.1" transform="rotate(-90 224 124.1)">39</text>
<text x="226.5" y="124.1" transform="rotate(-90 226.5 124.1)">38</text>
<text x="229" y="124.1" transform="rotate(-90 229 124.1)">37</text>
<text x="231.6" y="124.1" transform="rotate(-90 231.6 124.1)">36</text>
<text x="234.1" y="124.1" transform="rotate(-90 234.1 124.1)">35</text>
<text x="236.6" y="124.1" transform="rotate(-90 236.6 124.1)">34</text>
<text x="300.7" y="122.2">1</text>
<text x="314.7" y="122.2">2</text>
<text x="85.6" y="127.2">4</text>
<text x="85.6" y="129.7">5</text>
<text x="92.2" y="128.5">XTAL2</text>
<text x="92.2" y="131">XTAL1</text>
<text x="103.5" y="128.5">MOSI/PB5</text>
<text x="110.4" y="131">PB4</text>
<text x="119.8" y="129.7">16</text>
<text x="119.8" y="127.2">17</text>
<text x="267" y="129.1" transform="rotate(-90 267 129.1)">21</text>
<text x="277.1" y="129.1" transform="rotate(-90 277.1 129.1)">41</text>
<text x="300.7" y="129.7">1</text>
<text x="314.7" y="129.7">2</text>
<text x="356.4" y="129.7">1</text>
<text x="375.5" y="129.7">2</text>
<text x="85.6" y="137.4">8</text>
<text x="85.6" y="134.8">7</text>
<text x="85.6" y="132.3">6</text>
<text x="92.2" y="136.1">PD3</text>
<text x="92.2" y="133.5">PD2/INT0</text>
<text x="110.4" y="136.1">PB2</text>
<text x="110.4" y="133.5">PB3</text>
<text x="119.8" y="137.4">13</text>
<text x="119.8" y="134.8">14</text>
<text x="119.8" y="132.3">15</text>
<text x="225.3" y="133.5" transform="rotate(-90 225.3 133.5)">GND</text>
<text x="227.8" y="133.5" transform="rotate(-90 227.8 133.5)">VCC</text>
<text x="316" y="132.3">1</text>
<text x="329.9" y="132.3">2</text>
<text x="331.1" y="134.8">1</text>
<text x="345.1" y="134.8">2</text>
<text x="356.4" y="132.3">3</text>
<text x="356.4" y="134.8">5</text>
<text x="375.5" y="132.3">4</text>
<text x="375.5" y="134.8">6</text>
<text x="84.1" y="142.4">10</text>
<text x="85.6" y="139.9">9</text>
<text x="92.2" y="143.7">GND</text>
<text x="92.2" y="141.2">PD5</text>
<text x="92.2" y="138.6">PD4/T0</text>
<text x="103.5" y="141.2">AIN0/PB0</text>
<text x="103.5" y="138.6">AIN1/PB1</text>
<text x="110.4" y="143.7">PD6</text>
<text x="119.8" y="142.4">11</text>
<text x="119.8" y="139.9">12</text>
<text x="191.9" y="142.4">1</text>
<text x="198.5" y="143.7">PB5 (MOSI)</text>
<text x="212.6" y="140.3" transform="rotate(-90 212.6 140.3)">(SS) PB4</text>
<text x="215.1" y="143.1" transform="rotate(-90 215.1 143.1)">(AIN1) PB3</text>
<text x="217.7" y="143.1" transform="rotate(-90 217.7 143.1)">(AIN0) PB2</text>
<text x="220.2" y="140.3" transform="rotate(-90 220.2 140.3)">(T1) PB1</text>
<text x="222.8" y="140.3" transform="rotate(-90 222.8 140.3)">(T0) PB0</text>
<text x="230.3" y="143.1" transform="rotate(-90 230.3 143.1)">(ADC0) PA0</text>
<text x="232.8" y="143.1" transform="rotate(-90 232.8 143.1)">(ADC1) PA1</text>
<text x="235.4" y="143.1" transform="rotate(-90 235.4 143.1)">(ADC2) PA2</text>
<text x="237.5" y="143.7">(ADC4) PA4</text>
<text x="237.9" y="143.1" transform="rotate(-90 237.9 143.1)">(ADC3) PA3</text>
<text x="256.5" y="142.4">33</text>
<text x="305" y="141.8" transform="rotate(-90 305 141.8)">2</text>
<text x="191.9" y="145">2</text>
<text x="191.9" y="147.5">3</text>
<text x="198.5" y="146.2">PB6 (MISO)</text>
<text x="198.5" y="148.8">PB7 (SCK)</text>
<text x="237.5" y="146.2">(ADC5) PA5</text>
<text x="237.5" y="148.8">(ADC6) PA6</text>
<text x="256.5" y="145">32</text>
<text x="256.5" y="147.5">31</text>
<text x="267" y="145.7" transform="rotate(-90 267 145.7)">1</text>
<text x="277.1" y="145.7" transform="rotate(-90 277.1 145.7)">3</text>
<text x="191.9" y="150.1">4</text>
<text x="191.9" y="152.5">5</text>
<text x="191.9" y="155.1">6</text>
<text x="198.5" y="151.2">RESET</text>
<text x="198.5" y="153.8">VCC</text>
<text x="237.5" y="151.2">(ADC7) PA7</text>
<text x="245.9" y="153.8">AREF</text>
<text x="256.5" y="150.1">30</text>
<text x="256.5" y="152.5">29</text>
<text x="256.5" y="155.1">28</text>
<text x="269.6" y="151.9" transform="rotate(-90 269.6 151.9)">1</text>
<text x="270.4" y="152.5">1</text>
<text x="284.3" y="152.5">2</text>
<text x="305" y="155.7" transform="rotate(-90 305 155.7)">1</text>
<text x="153.9" y="160.1">1</text>
<text x="165.8" y="159.5" transform="rotate(-90 165.8 159.5)">1</text>
<text x="167.9" y="160.1">3</text>
<text x="191.9" y="157.6">7</text>
<text x="191.9" y="160.1">8</text>
<text x="198.5" y="156.3">GND</text>
<text x="198.5" y="158.9">XTAL2</text>
<text x="198.5" y="161.4">XTAL1</text>
<text x="236.2" y="161.4">(TOSC2) PC7</text>
<text x="245.9" y="156.3">AGND</text>
<text x="245.9" y="158.9">AVCC</text>
<text x="256.5" y="160.1">26</text>
<text x="256.5" y="157.6">27</text>
<text x="305" y="157" transform="rotate(-90 305 157)">2</text>
<text x="356.4" y="157.6">1</text>
<text x="356.4" y="160.1">3</text>
<text x="375.5" y="157.6">2</text>
<text x="375.5" y="160.1">4</text>
<text x="383.5" y="157" transform="rotate(-90 383.5 157)">1</text>
<text x="190.4" y="167.8">11</text>
<text x="190.4" y="165.2">10</text>
<text x="191.9" y="162.7">9</text>
<text x="198.5" y="166.5">PD1 (TXD)</text>
<text x="198.5" y="163.9">PD0 (RXD)</text>
<text x="236.2" y="163.9">(TOSC1) PC6</text>
<text x="247.1" y="166.5">PC5</text>
<text x="256.5" y="162.7">25</text>
<text x="256.5" y="165.2">24</text>
<text x="256.5" y="167.8">23</text>
<text x="264.5" y="164.6" transform="rotate(-90 264.5 164.6)">1</text>
<text x="269.6" y="163.4" transform="rotate(-90 269.6 163.4)">2</text>
<text x="356.4" y="162.7">5</text>
<text x="356.4" y="165.2">7</text>
<text x="356.4" y="167.8">9</text>
<text x="375.5" y="162.7">6</text>
<text x="375.5" y="165.2">8</text>
<text x="375.5" y="167.8">10</text>
<text x="160.7" y="168.4" transform="rotate(-90 160.7 168.4)">2</text>
<text x="165.8" y="171" transform="rotate(-90 165.8 171)">2</text>
<text x="198.5" y="169">PD2 (INT0)</text>
<text x="247.1" y="169">PC4</text>
<text x="305" y="171" transform="rotate(-90 305 171)">1</text>
<text x="383.5" y="168.4" transform="rotate(-90 383.5 168.4)">2</text>
<text x="264.5" y="176" transform="rotate(-90 264.5 176)">2</text>
<text x="11.7" y="183.9">B</text>
<text x="212.6" y="182.1" transform="rotate(-90 212.6 182.1)">PD3 (INT1)</text>
<text x="215.1" y="182.1" transform="rotate(-90 215.1 182.1)">PD4 (OC1B)</text>
<text x="217.7" y="182.1" transform="rotate(-90 217.7 182.1)">PD5 (OC1A)</text>
<text x="220.2" y="182.1" transform="rotate(-90 220.2 182.1)">PD6 (ICP)</text>
<text x="222.8" y="182.1" transform="rotate(-90 222.8 182.1)">PD7 (OC2)</text>
<text x="225.3" y="182.1" transform="rotate(-90 225.3 182.1)">VCC</text>
<text x="227.8" y="182.1" transform="rotate(-90 227.8 182.1)">GND</text>
<text x="230.3" y="182.1" transform="rotate(-90 230.3 182.1)">PC0</text>
<text x="232.8" y="182.1" transform="rotate(-90 232.8 182.1)">PC1</text>
<text x="235.4" y="182.1" transform="rotate(-90 235.4 182.1)">PC2</text>
<text x="237.9" y="182.1" transform="rotate(-90 237.9 182.1)">PC3</text>
<text x="399" y="183.9">B</text>
<text x="211.3" y="190.2" transform="rotate(-90 211.3 190.2)">12</text>
<text x="213.9" y="190.2" transform="rotate(-90 213.9 190.2)">13</text>
<text x="216.4" y="190.2" transform="rotate(-90 216.4 190.2)">14</text>
<text x="218.9" y="190.2" transform="rotate(-90 218.9 190.2)">15</text>
<text x="221.5" y="190.2" transform="rotate(-90 221.5 190.2)">16</text>
<text x="224" y="190.2" transform="rotate(-90 224 190.2)">17</text>
<text x="226.5" y="190.2" transform="rotate(-90 226.5 190.2)">18</text>
<text x="229" y="190.2" transform="rotate(-90 229 190.2)">19</text>
<text x="231.6" y="190.2" transform="rotate(-90 231.6 190.2)">20</text>
<text x="234.1" y="190.2" transform="rotate(-90 234.1 190.2)">21</text>
<text x="236.6" y="190.2" transform="rotate(-90 236.6 190.2)">22</text>
<text x="217.3" y="220.9">1</text>
<text x="231.1" y="220.9">2</text>
<text x="217.3" y="228.5">1</text>
<text x="231.1" y="228.5">2</text>
<text x="110.1" y="245.6" transform="rotate(-90 110.1 245.6)">2</text>
<text x="304.5" y="245">ATMEL Norway</text>
<text x="31.6" y="248.2" transform="rotate(-90 31.6 248.2)">1</text>
<text x="46.8" y="248.2" transform="rotate(-90 46.8 248.2)">1</text>
<text x="62" y="248.2" transform="rotate(-90 62 248.2)">1</text>
<text x="77.1" y="248.2" transform="rotate(-90 77.1 248.2)">1</text>
<text x="92.4" y="248.2" transform="rotate(-90 92.4 248.2)">1</text>
<text x="304.5" y="250">Vestre Rosten 78,</text>
<text x="11.7" y="254.1">A</text>
<text x="304.5" y="255">7075 TILLER</text>
<text x="399" y="254.1">A</text>
<text x="31.6" y="259.5" transform="rotate(-90 31.6 259.5)">2</text>
<text x="46.8" y="259.5" transform="rotate(-90 46.8 259.5)">2</text>
<text x="62" y="259.5" transform="rotate(-90 62 259.5)">2</text>
<text x="77.1" y="259.5" transform="rotate(-90 77.1 259.5)">2</text>
<text x="92.4" y="259.5" transform="rotate(-90 92.4 259.5)">2</text>
<text x="110.1" y="259.5" transform="rotate(-90 110.1 259.5)">1</text>
<text x="304.5" y="260.1">NORWAY</text>
<text x="304.5" y="265.2">Date:</text>
<text x="327.3" y="265.2">17-Aug-2001</text>
<text x="346.4" y="265.2">10:46:34</text>
<text x="362.8" y="265.2">PAGE:</text>
<text x="374.2" y="265.2">3</text>
<text x="378" y="265.2">of</text>
<text x="384.3" y="265.2">4</text>
<text x="304.5" y="275.4">TITLE: AVR ISP</text>
<text x="304.5" y="270.3">Document number:</text>
<text x="362.8" y="270.3">Revision: 1.0</text>
<text x="304.5" y="280.4">uCtrl.Sch</text>
<text x="33.7" y="285.4">1</text>
<text x="82.5" y="285.4">2</text>
<text x="131.4" y="285.4">3</text>
<text x="180.3" y="285.4">4</text>
<text x="229.1" y="285.4">5</text>
<text x="278" y="285.4">6</text>
<text x="326.8" y="285.4">7</text>
<text x="375.8" y="285.4">8</text>
</g>
<g font-size="2.2" fill="#800000">
<text x="30.4" y="18.4">VCC</text>
<text x="20.2" y="24.7">VCC</text>
<text x="20.2" y="29.7">GND</text>
<text x="162.1" y="25.9">VCC</text>
<text x="30.4" y="36.1">GND</text>
<text x="331.6" y="36.1">GND</text>
<text x="20.2" y="46.3">VCC</text>
<text x="162.1" y="43.7">GND</text>
<text x="222.8" y="53.8">VCC</text>
<text x="129.1" y="71.6">GND</text>
<text x="346.9" y="69">VCC</text>
<text x="357" y="69">VCC</text>
<text x="367.1" y="69">VCC</text>
<text x="377.2" y="69">VCC</text>
<text x="162.1" y="76.6">VCC</text>
<text x="222.8" y="76.6">GND</text>
<text x="20.2" y="86.7">GND</text>
<text x="144.4" y="101.9">VCC</text>
<text x="346.9" y="101.9">GND</text>
<text x="357" y="101.9">GND</text>
<text x="367.1" y="101.9">GND</text>
<text x="377.2" y="101.9">GND</text>
<text x="225.3" y="112">VCC</text>
<text x="265.9" y="109.5">VCC</text>
<text x="275.9" y="109.5">VCC</text>
<text x="121.6" y="114.6">VCC</text>
<text x="162.1" y="117.1">GND</text>
<text x="222.8" y="117.1">GND</text>
<text x="382.3" y="124.7">VCC</text>
<text x="303.8" y="139.9">VCC</text>
<text x="83.6" y="147.5">GND</text>
<text x="382.3" y="145">GND</text>
<text x="182.3" y="153.8">VCC</text>
<text x="286.1" y="153.8">VCC</text>
<text x="382.3" y="152.5">VCC</text>
<text x="182.3" y="156.3">GND</text>
<text x="268.4" y="165.2">GND</text>
<text x="303.8" y="172.8">GND</text>
<text x="382.3" y="172.8">GND</text>
<text x="159.5" y="175.4">GND</text>
<text x="270.9" y="175.4">VCC</text>
<text x="225.3" y="195.6">GND</text>
<text x="21.5" y="202">AVR_RxD</text>
<text x="222.8" y="200.7">VCC</text>
<text x="21.5" y="204.4">AVR_TxD</text>
<text x="232.9" y="215.8">VCC</text>
<text x="232.9" y="236.1">GND</text>
<text x="25.3" y="241.2">VCC</text>
<text x="25.3" y="266.5">GND</text>
</g>
<g font-size="2.2" fill="#000080">
<text x="313.4" y="19.7">TESTPIN</text>
<text x="333.7" y="19.7">TESTPIN</text>
<text x="133.7" y="41.2">ISP_CONNECTOR</text>
<text x="23.3" y="58.9">10K</text>
<text x="48.9" y="58.9">BAT74</text>
<text x="128.6" y="57.3">0R</text>
<text x="153.9" y="57.3">0R</text>
<text x="227.1" y="69">100N/16V</text>
<text x="24.6" y="76.6">47N_16V_X7R</text>
<text x="133.7" y="76.6">SIP5</text>
<text x="247.6" y="74">SP724AHT</text>
<text x="349.9" y="79.1">10K</text>
<text x="360" y="79.1">10K</text>
<text x="370.2" y="79.1">10K</text>
<text x="380.2" y="79.1">10K</text>
<text x="165.1" y="89.3">10K</text>
<text x="349.9" y="94.3">10K</text>
<text x="360" y="94.3">10K</text>
<text x="370.2" y="94.3">10K</text>
<text x="380.2" y="94.3">10K</text>
<text x="166.4" y="107">47N_16V_X7R</text>
<text x="147.3" y="114.6">10K</text>
<text x="268.9" y="121.9">560R</text>
<text x="279" y="121.9">560R</text>
<text x="305.8" y="125.7">0R</text>
<text x="279.2" y="132.3">SML-020MLT</text>
<text x="305.8" y="133.3">0R</text>
<text x="321.1" y="135.8">0R</text>
<text x="336.2" y="138.4">0R</text>
<text x="353.9" y="139.9">HARTING-09185066922</text>
<text x="306.8" y="149.8">68K</text>
<text x="90.7" y="150.1">AT90S1200-4SC</text>
<text x="270.4" y="159.9">100N/16V</text>
<text x="275.4" y="156.1">0R</text>
<text x="168.9" y="167.8">12P_50V_NP0</text>
<text x="306.8" y="165">33K</text>
<text x="386.6" y="165.2">1U_16V_X7R</text>
<text x="267.6" y="172.8">100N/16V</text>
<text x="356.4" y="172.8">AMP30310-6002HB</text>
<text x="222.3" y="224.5">10K</text>
<text x="222.3" y="232">10K</text>
<text x="34.7" y="256.3">100N/16V</text>
<text x="49.9" y="256.3">100N/16V</text>
<text x="65.1" y="256.3">100N/16V</text>
<text x="80.3" y="256.3">100N/16V</text>
<text x="95.5" y="256.3">100N/16V</text>
<text x="113.2" y="253.6">BZD27-C6V2</text>
</g>
</svg>
